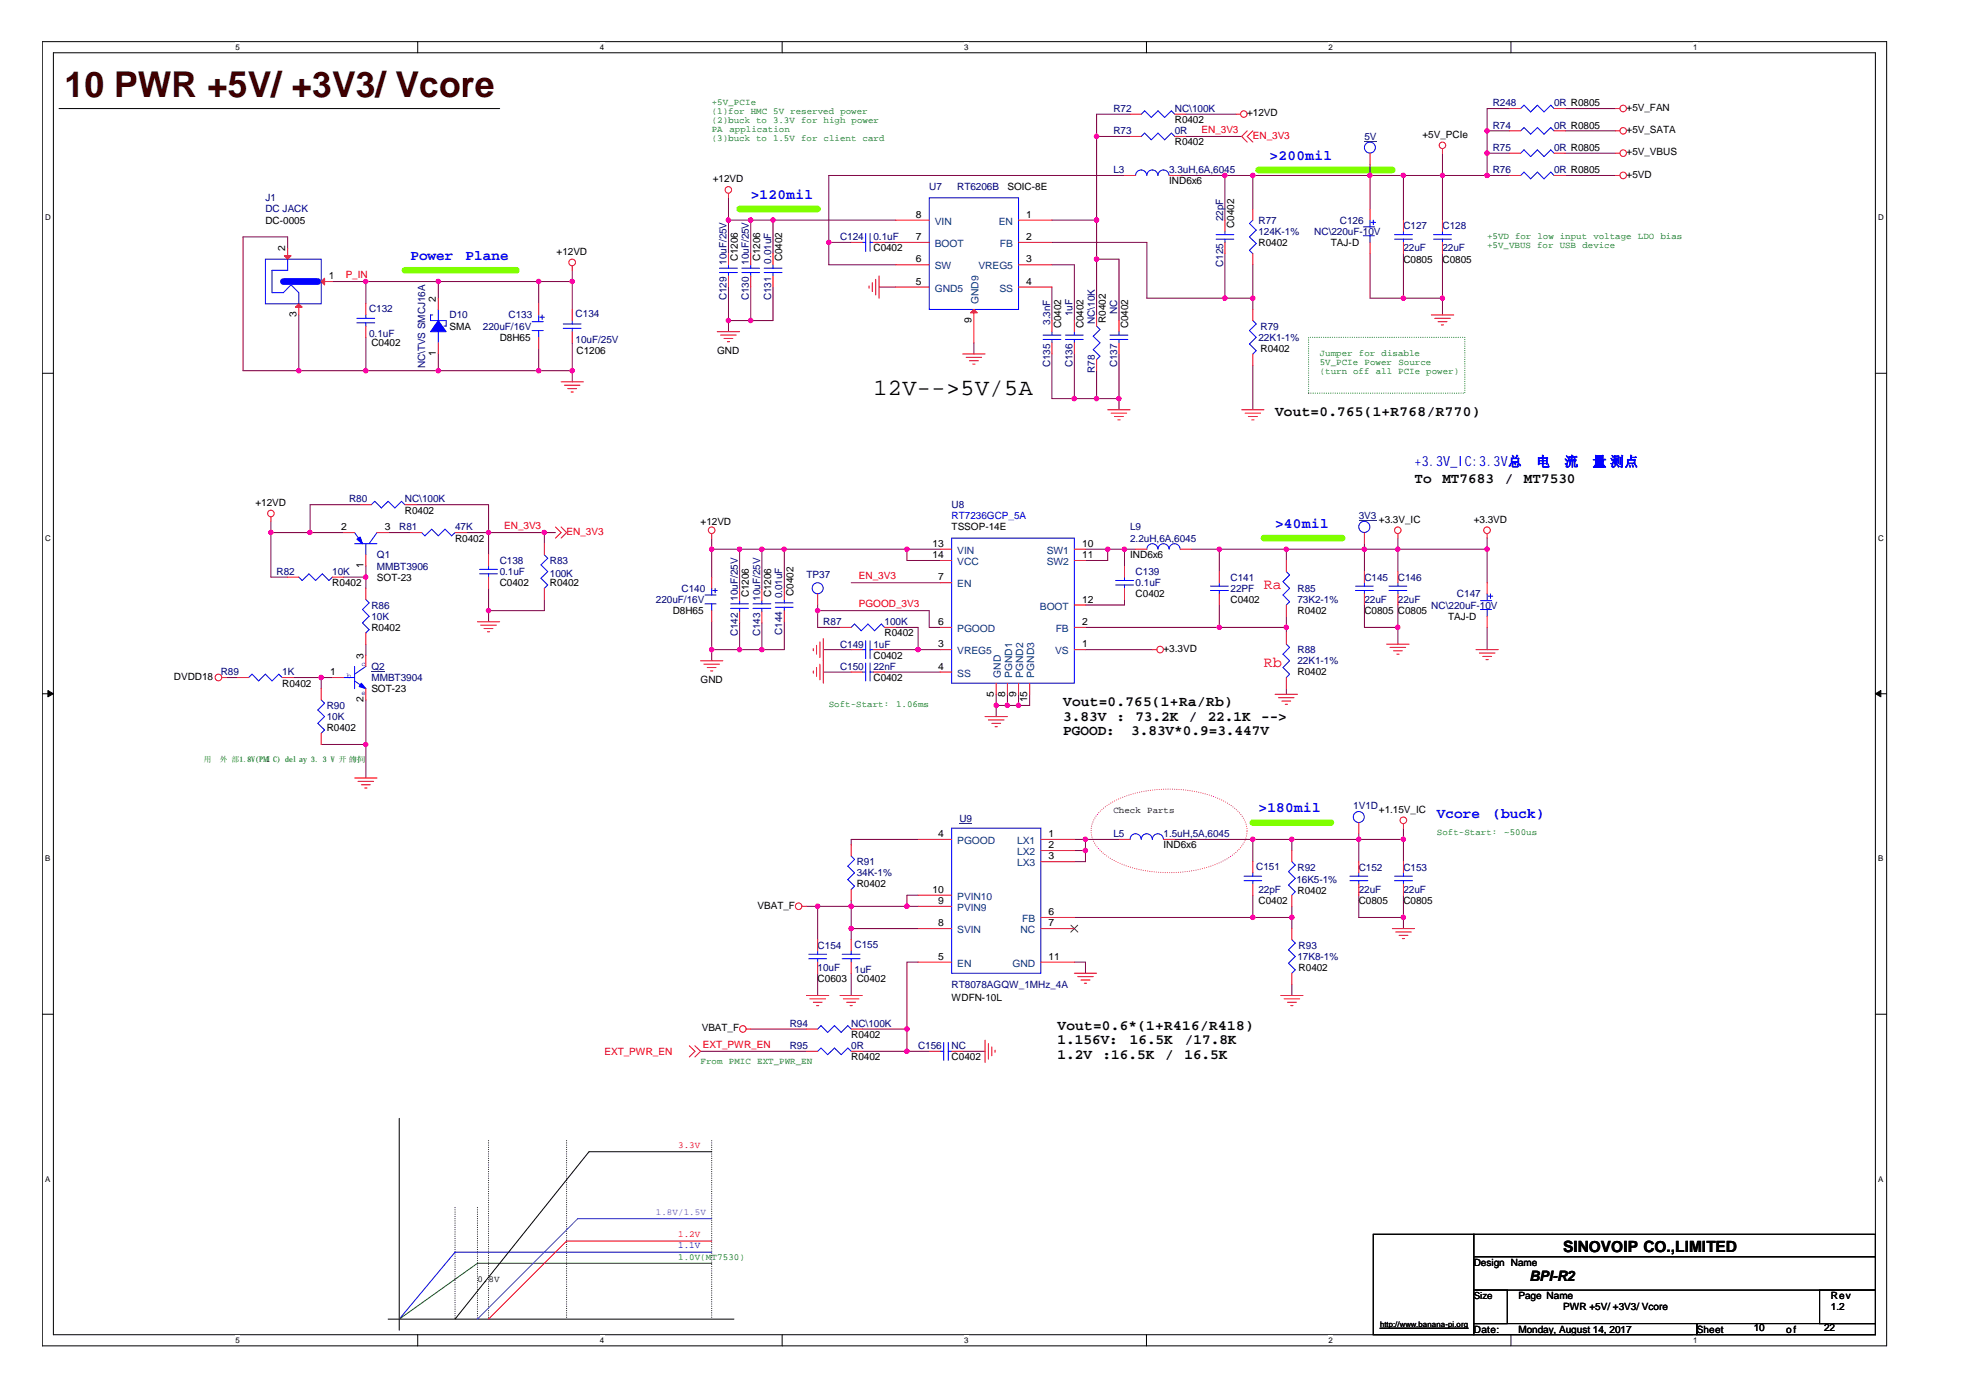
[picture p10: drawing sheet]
<svg xmlns="http://www.w3.org/2000/svg" width="297mm" height="210mm" viewBox="0 0 297 210" stroke-linecap="round" stroke-linejoin="round" font-family="sans-serif">
<path d="M6.3 6.3h277.2v195.9h-277.2zM8 7.9h273.8v192.6h-273.8z" fill="none" stroke="#000" stroke-width=".15"/>
<g fill="#fff">
<path d="M35.4 6.4h.6v1.4h-.6z"/>
<path d="M35.4 200.7h.6v1.4h-.6z"/>
</g>
<path d="M62.8 6.3v1.6M62.8 200.5v1.7" fill="none" stroke="#000" stroke-width=".15"/>
<g fill="#fff">
<path d="M90.1 6.4h.7v1.4h-.7z"/>
<path d="M90.1 200.7h.7v1.4h-.7z"/>
</g>
<path d="M117.5 6.3v1.6M117.5 200.5v1.7" fill="none" stroke="#000" stroke-width=".15"/>
<g fill="#fff">
<path d="M144.9 6.4h.6v1.4h-.6z"/>
<path d="M144.9 200.7h.6v1.4h-.6z"/>
</g>
<path d="M172.3 6.3v1.6M172.3 200.5v1.7" fill="none" stroke="#000" stroke-width=".15"/>
<g fill="#fff">
<path d="M199.6 6.4h.7v1.4h-.7z"/>
<path d="M199.6 200.7h.7v1.4h-.7z"/>
</g>
<path d="M227 6.3v1.6M227 200.5v1.7" fill="none" stroke="#000" stroke-width=".15"/>
<g fill="#fff">
<path d="M254.4 6.4h.6v1.4h-.6z"/>
<path d="M254.4 200.7h.6v1.4h-.6z"/>
<path d="M6.8 32h.8v1.4h-.8z"/>
<path d="M282.2 32h.8v1.4h-.8z"/>
<path d="M6.8 80.1h.8v1.4h-.8z"/>
<path d="M282.2 80.1h.8v1.4h-.8z"/>
</g>
<path d="M6.3 56.1h1.7M281.8 56.1h1.6" fill="none" stroke="#000" stroke-width=".15"/>
<g fill="#fff">
<path d="M6.8 128.3h.8v1.4h-.8z"/>
<path d="M282.2 128.3h.8v1.4h-.8z"/>
</g>
<path d="M6.3 104.2h1.7M281.8 104.2h1.6" fill="none" stroke="#000" stroke-width=".15"/>
<g fill="#000" stroke="#000" stroke-width=".15">
<path d="M7.2 103.8l.8 .4-.8 .5z" fill-rule="evenodd"/>
<path d="M281.8 104.2l.8-.4v.9z" fill-rule="evenodd"/>
</g>
<g fill="#fff">
<path d="M6.8 176.4h.8v1.4h-.8z"/>
<path d="M282.2 176.4h.8v1.4h-.8z"/>
</g>
<g fill="none" stroke="#000" stroke-width=".15">
<path d="M8.9 16.3h66.2M6.3 152.4h1.7M281.8 152.4h1.6M60 168v31.9M106.9 173.1h-18.4l-20.1 25.1M58.3 198.2h52M206.3 185.5h15.1v15h-15.1zM221.4 185.5h60.4v3.3h-60.4zM221.4 188.8h60.4v5h-60.4zM221.4 193.8h5.1v5.1h-5.1zM221.4 198.9h33.6v1.6h-33.6zM255 198.9h26.8v1.6h-26.8z"/>
<path d="M273.4 193.8h8.4v5.1h-8.4z"/>
</g>
<g fill="none" stroke="#00f" stroke-width=".15">
<path d="M109.5 39.8v.5M116.1 39.8v.5M170.6 26.3a.84 .84 0 0 1 .9-.8 .84 .84 0 0 1 .8 .8M171.5 20.5l.5-.5 1 1 1-1 1 1 1-1 .5 .5M172.3 26.3a.83 .83 0 0 1 .8-.8 .83 .83 0 0 1 .9 .8 .84 .84 0 0 1 .8-.8 .84 .84 0 0 1 .8 .8M182.7 35.3h2.7M182.7 35.9h2.7M184 34.7v.6M184 35.9v.5M188.2 33.1l-.5 .5 1 1-1 1 1 1-1 1 .5 .5M204.8 35.4h1.7M204.8 34.1h1.7"/>
<path d="M205.8 33.1v1M205.8 35.4v1M206 33.4h.7M206.3 33.1v.7M209.5 35.3h2.7M209.5 35.9h2.7M210.9 34.7v.6M210.9 35.9v.5M228.5 23l.5-.5 1 1 1-1 1 1 1-1 .5 .5M65 47.3h-.3v.9h2.3v.8h-.3M65.8 46.5v1.7M65.8 49.8v1.7"/>
<path d="M108.1 40.3h2.7M108.1 41h2.7M109.5 41v.5M114.8 40.3h2.7M114.8 41h2.7M116.1 41v.5M188.2 48.2l.5 .5-1 1 1 1-1 1 1 1-.5 .5M55 90.1l.5 .5-1 1 1 1-1 1 1 1-.5 .5M72.1 85.5h2.6M72.1 86.2h2.6M73.4 85v.5M73.4 86.2v.5"/>
<path d="M81.8 83.4l.5 .5-1 1 1 1-1 1 1 1-.5 .5M105.9 90.7h1.7M105.9 89.4h1.7M106.9 88.4v1M106.9 90.7v1.1M107.1 88.7h.7M107.4 88.4v.7M113.1 90.7h2.7M113.1 91.4h2.7M114.5 90.2v.5M114.5 91.4v.5M129.6 97.6h.5"/>
<path d="M130.1 96.3v2.7M130.1 99.6v2.7M130.7 96.3v2.7M130.7 99.6v2.7M130.7 97.6h.5M172.3 82.5a.83 .83 0 0 1 .8-.8 .83 .83 0 0 1 .9 .8 .84 .84 0 0 1 .8-.8 .84 .84 0 0 1 .8 .8M175.7 82.5a.83 .83 0 0 1 .8-.8 .83 .83 0 0 1 .8 .8M181.9 88.7h2.7M181.9 88.1h2.7M183.2 87.6v.5M183.2 88.7v.5M193.3 85.9l.5 .5-1 1 1 1-1 1 1 1-.5 .5"/>
<path d="M193.3 96.8l.5 .5-1 1 1 1-1 1 1 1-.5 .5M208.7 88.7h2.7M208.7 88.1h2.7M210 87.6v.5M210 88.7v.5M37.4 101.8l.5-.5 1 1 1-1 1 1 1-1 .5 .5M51.6 101.8h1.7M53.3 102.3l1.7 1.2M53.3 100.1v3.4M55 100.1l-1.7 1.2M129.6 101h.5M130.7 101h.5"/>
<path d="M169.8 126.1a.83 .83 0 0 1 .8-.8 .83 .83 0 0 1 .8 .8M171.5 126.1a.83 .83 0 0 1 .8-.8 .83 .83 0 0 1 .8 .8M173.1 126.1a.83 .83 0 0 1 .9-.8 .83 .83 0 0 1 .8 .8M202.8 131.6h2.7M202.8 132.3h2.7M204.2 131.1v.5M204.2 132.3v.5M209.5 131.6h2.7M209.5 132.3h2.7M210.9 131.1v.5M210.9 132.3v.5M141.3 158h.5"/>
<path d="M141.8 156.6v2.7M142.5 156.6v2.7M142.5 158h.5M106.9 188.1h-38.5l-8.4 10.1"/>
</g>
<path d="M106.9 189.8h-35.2l-11.7 8.4" fill="none" stroke="#008000" stroke-width=".15"/>
<path d="M73.4 171.4v26.8M85.1 171.4v26.8M106.9 171.4v26.8M68.4 181.4v16.8M71.7 181.4v16.8" fill="none" stroke="#000" stroke-width=".15" stroke-dasharray="0 .3"/>
<path d="M106.9 183.1h-20.1l-15.1 15.1" fill="none" stroke="#8000ff" stroke-width=".15"/>
<g fill="none" stroke="#f00" stroke-width=".15">
<path d="M185.7 17.2h.7M187.4 19.7l-.8 .8 .8 .9M188.2 19.7l-.8 .8 .8 .9M242.7 19.7h.7M242.7 16.3h.7M86 40v.6M109.5 29.1v.6M109.5 38.1v1.7M116.1 38.1v1.7M169 26.4h1.6M169.8 20.5h1.7M175.7 26.4h1.6"/>
<path d="M176.5 20.5h1.7M184 33.1v1.6M184 36.4v1.7M188.2 31.4v1.7M188.2 38.1v1.7M205.8 31.4v1.7M205.8 36.4v1.7M210.9 33.1v1.6M210.9 36.4v1.7M216.7 22.3v.7M226.8 23h1.7M233.5 23h1.7"/>
<path d="M242.7 23h.7M242.7 26.4h.7M65.8 44.8v1.7M65.8 51.5v1.7M84.3 57.4h3.4M84.8 57.9h2.3M85.3 58.4h1.3M85.8 58.9h.3M107.8 49.8h3.3M108.3 50.3h2.3M108.8 50.9h1.3M109.3 51.3h.3"/>
<path d="M109.5 41.5v1.6M116.1 41.5v1.6M130.6 43v.3M131.1 42.5v1.3M131.6 42v2.3M132.1 41.5v3.3M144.7 53.2h3.3M145.2 53.7h2.3M145.6 54.2h1.4M146.2 54.7h.3M188.2 46.5v1.7M188.2 53.2v1.7"/>
<path d="M215.1 47.3h3.3M215.6 47.8h2.3M216.1 48.3h1.3M216.6 48.8h.3M40.7 77.7v.6M83.5 79.2l.8 .8-.8 .8M84.3 79.2l.8 .8-.8 .8M166.4 61.6h3.4M166.9 62.1h2.4M167.4 62.6h1.4M168 63.1h.3M186.6 61.6h3.3"/>
<path d="M187.1 62.1h2.3M187.6 62.6h1.3M188.1 63.1h.3M55 88.4v1.7M55 95.1v1.7M71.7 93.4h3.4M72.2 93.9h2.4M72.7 94.4h1.4M73.2 94.9h.4M73.4 83.4v1.6M73.4 86.7v1.7M81.8 81.7v1.7"/>
<path d="M81.8 88.4v1.7M105.3 99.3h3.3M105.7 99.8h2.4M106.9 80.2v.6M106.9 86.7v1.7M106.9 91.8v1.6M114.5 88.6v1.6M114.5 91.9v1.7M122.2 97.4v.4M122.7 97v1.3M123.2 96.4v2.4M123.2 99.8v2.3"/>
<path d="M123.7 95.9v6.8M127.9 97.6h1.7M131.2 97.6h1.7M170.6 82.5h1.7M173.1 97.6h.7M177.3 82.5h1.7M183.2 85.9v1.7M183.2 89.2v1.7M193.3 84.2v1.7M193.3 90.9v1.7M193.3 95.1v1.7M208.3 96.8h3.4"/>
<path d="M208.9 97.3h2.3M209.4 97.8h1.3M209.9 98.3h.3M210 80.2v.6M210 85.9v1.7M210 89.2v1.7M221.8 97.6h3.3M222.3 98.1h2.3M222.8 98.6h1.3M223.3 99.1h.3M223.4 80.2v.6M33.3 101.8h.7"/>
<path d="M35.7 101.8h1.7M42.4 101.8h1.7M53.3 116.9h3.3M53.8 117.4h2.3M54.3 117.9h1.3M54.8 118.4h.3M106.3 100.3h1.3M106.8 100.8h.3M122.2 100.8v.3M122.7 100.3v1.3M127.9 101h1.7M131.2 101h1.7"/>
<path d="M148 107.7h3.4M148.5 108.2h2.4M149 108.7h1.3M149.5 109.2h.3M191.6 104.3h3.3M192.1 104.8h2.3M192.6 105.3h1.3M193.1 105.8h.3M193.3 101.8v1.7M120.5 136.2h.7M168.1 126.1h1.7M174.8 126.1h1.7"/>
<path d="M204.2 129.5v1.6M204.2 132.8v1.7M209.2 139.5h3.3M210.9 123.8v.6M210.9 129.5v1.6M210.9 132.8v1.7M103.6 157.1l.8 .9-.8 .8M104.4 157.1l.9 .9-.9 .8M112.1 154.6h.7M121.2 149.6h3.3M121.7 150.1h2.3M122.2 150.6h1.3"/>
<path d="M122.7 151.1h.3M126.2 149.6h3.4M126.7 150.1h2.4M127.2 150.6h1.3M127.7 151.1h.4M139.6 158h1.7M143 158h1.7M148 156.3v3.4M148.5 156.8v2.3M149 157.3v1.3M149.5 157.8v.3M161.4 146.2h3.4"/>
<path d="M161.9 146.7h2.4M162.4 147.2h1.4M162.9 147.7h.4M192.4 149.6h3.4M192.9 150.1h2.4M193.4 150.6h1.4M193.9 151.1h.4M209.7 140h2.3M210.2 140.5h1.3M210.7 141h.3M106.9 186.5h-21.8l-11.7 11.7"/>
<circle cx="186.9" cy="17.1" r=".49"/>
<circle cx="243.9" cy="16.3" r=".49"/>
<circle cx="243.9" cy="19.7" r=".49"/>
<circle cx="86" cy="39.4" r=".5"/>
<circle cx="109.4" cy="28.5" r=".49"/>
<circle cx="216.7" cy="21.8" r=".49"/>
<circle cx="243.9" cy="23" r=".49"/>
<circle cx="243.9" cy="26.4" r=".49"/>
<circle cx="40.7" cy="77.2" r=".49"/>
<circle cx="106.9" cy="79.7" r=".5"/>
<circle cx="210" cy="79.7" r=".49"/>
<circle cx="223.4" cy="79.7" r=".5"/>
<circle cx="174.3" cy="97.6" r=".49"/>
<circle cx="32.8" cy="101.8" r=".5"/>
<circle cx="120" cy="136.2" r=".49"/>
<circle cx="210.8" cy="123.3" r=".5"/>
<circle cx="111.6" cy="154.6" r=".49"/>
</g>
<path d="M111.1 31.4h11.8M189.1 25.5h20.1M60.8 40.6h16.8M189.9 80.8h11.8M188.2 123.6h11.8" fill="none" stroke="#80ff00" stroke-width=".99"/>
<path d="M196.6 50.7h23.5v8.4h-23.5z" fill="none" stroke="#008000" stroke-width=".15" stroke-dasharray="0 .3"/>
<path d="M165.5 121.7a15.5 15.5 0 0 1 10.1-3.1 15.6 15.6 0 0 1 10.2 3.1 3.9 3.9 0 0 1 0 6.3 15.5 15.5 0 0 1-10.2 3.1 15.5 15.5 0 0 1-10.1-3.1 3.9 3.9 0 0 1 0-6.3z" fill="none" stroke="#ff0080" stroke-width=".15" stroke-dasharray="0 .3"/>
<g fill="none" stroke="#800040" stroke-width=".15">
<path d="M169.8 17.2h-5v30.1M178.2 17.2h7.5M223.4 19.7h3.4M226.8 16.3h-3.4v10.1M235.2 19.7h7.5M235.2 16.3h7.5M43.2 37.3v-1.7h-6.7v20.1h49.5M109.5 33.1h25.1M109.5 29.7v8.4M112.8 33.1v5M116.1 33.1v5M124.5 36.4h3.4"/>
<path d="M132.9 36.4h1.7M158.1 36.4h14.2v8.4h15.9M158.1 33.1h6.7M158.1 39.8h3.3v8.4M164.8 38.9h3.3v9.3M164.8 20.5h5M169 26.4h-44.5v13.4h10.1M177.3 26.4h49.5M178.2 20.5h8.4M184 26.4v6.7M184 38.1v6.7M188.2 26.4v5"/>
<path d="M188.2 39.8v6.7M205.8 24.7v6.7M205.8 38.1v6.7h10.9M210.9 26.4v6.7M210.9 38.1v6.7M216.7 23v10.1M216.7 38.1v9.2M223.4 23h3.4M235.2 26.4h7.5M235.2 23h7.5M44.9 47.3v8.4M49.9 42.3h36.1"/>
<path d="M55 42.3v3.3M55 50.7v5M65.8 42.3v2.5M65.8 53.2v2.5M80.9 42.3v3.3M80.9 52.4v3.3M86 40.6v5.9M86 51.5v5.9M109.5 43.1v6.7M112.8 43.1v5.1M116.1 43.1v5.1h-6.6M132.1 43.1h2.5"/>
<path d="M146.3 51.5v1.7M158.1 53.2v6.7h10M158.1 43.1v5.1M161.4 53.2v6.7M164.8 55.7v4.2M168.1 53.2v8.4M188.2 54.9v6.7M40.7 78.3v8.4h2.5M54.1 75.8h-7.5v4.2M62.5 75.8h10.9v7.6M40.7 80h10.9M51.6 86.7h3.4"/>
<path d="M55 85v3.4M55 96.8v1.7M58.3 80h3.4M70 80h13.5M73.4 88.4v5M81.8 90.1v1.7h-8.4M81.8 80v1.7M106.9 82.5h34.4M106.9 80.8v5.9M106.9 93.4v5.9M111.1 82.5v6.1M111.1 93.6v4"/>
<path d="M114.5 82.5v6.1M114.5 93.6v4M117.8 93.4v4.2h-10.9M117.8 82.5v5.9M122.9 91.8h16.7v2.5h1.7M122.9 90.9v3.4h3.3M123.7 97.6h4.2M127.9 87.6h13.4M132.9 97.6h8.4M134.6 94.3h3.3v3.3M136.3 82.5v1.7h5M163.1 94.3h30.2"/>
<path d="M163.1 97.6h10M163.1 82.5h7.5M166.4 82.5v1.7h-3.3M169 90.1v.8h-5.9M169 82.5v2.5M179 82.5h44.4M183.2 82.5v3.4M183.2 90.9v3.4M193.3 82.5v1.7M193.3 92.6v2.5M205 90.9v3.4h5M205 81.7v4.2"/>
<path d="M210 80.8v5.1M210 90.9v5.9M223.4 80.8v6.8M223.4 94.3v3.3M34 101.8h1.7M44.1 101.8h5.8M48.3 111.9h6.7M48.3 101.8v1.7M55 105.2v11.7M123.7 101h4.2M132.9 101h8.4M149.7 104.3v3.4"/>
<path d="M151.4 104.3v1.7M153 104.3v1.7M154.7 104.3v1.7h-5M193.3 103.5v.8M121.2 136.2h16.7M122.9 136.2v5M127.9 135.3v5.9M127.9 139.5h10M137.9 126.1h-10v.9M137.9 134.5h-1.6v1.7M161.4 126.1h6.7M161.4 137.9h32.7"/>
<path d="M161.4 127.8h1.7M163.1 126.1v3.4h-1.7M176.5 126.1h34.4M188.2 126.1v3.4M188.2 134.5v3.4M194.1 126.1v1.7M194.1 136.2v3.3M204.2 125.3v4.2M204.2 134.5v3.4h6.7M210.9 124.4v5.1M210.9 134.5v5M105.3 158h15.9"/>
<path d="M112.8 154.6h8.4M122.9 146.2v3.4M127.9 146.2v3.4M129.6 158h10M129.6 154.6h6.7M137.9 144.6h-1.6v13.4M144.7 158h3.3M161.4 144.6h1.7v1.6M194.1 147.9v1.7"/>
</g>
<g fill="#f0f" stroke="#f0f" stroke-width=".15">
<circle cx="164.7" cy="59.9" r=".33"/>
<circle cx="216.7" cy="44.8" r=".32"/>
<circle cx="210.9" cy="44.8" r=".33"/>
<circle cx="116.1" cy="33.1" r=".32"/>
<circle cx="216.7" cy="26.4" r=".32"/>
<circle cx="210.8" cy="26.4" r=".33"/>
<circle cx="164.7" cy="38.9" r=".33"/>
<circle cx="205.8" cy="26.4" r=".32"/>
<circle cx="188.2" cy="26.4" r=".33"/>
<circle cx="124.5" cy="36.4" r=".32"/>
<circle cx="184" cy="44.8" r=".33"/>
<circle cx="188.2" cy="44.8" r=".33"/>
<circle cx="184" cy="26.4" r=".33"/>
<circle cx="161.4" cy="59.9" r=".33"/>
<circle cx="44.9" cy="55.7" r=".32"/>
<circle cx="54.9" cy="55.7" r=".32"/>
<circle cx="80.9" cy="42.3" r=".33"/>
<circle cx="65.8" cy="42.3" r=".32"/>
<circle cx="80.9" cy="55.7" r=".33"/>
<circle cx="65.8" cy="55.7" r=".32"/>
<circle cx="86" cy="55.7" r=".33"/>
<circle cx="86" cy="42.3" r=".33"/>
<circle cx="54.9" cy="42.3" r=".32"/>
<circle cx="168.1" cy="59.9" r=".32"/>
<circle cx="112.8" cy="48.2" r=".33"/>
<circle cx="109.4" cy="48.2" r=".32"/>
<circle cx="112.8" cy="33.1" r=".33"/>
<circle cx="109.4" cy="33.1" r=".32"/>
<circle cx="164.7" cy="33.1" r=".33"/>
<circle cx="164.7" cy="20.5" r=".33"/>
<circle cx="223.4" cy="26.4" r=".33"/>
<circle cx="122.8" cy="91.7" r=".33"/>
<circle cx="137.9" cy="97.6" r=".33"/>
<circle cx="149.7" cy="106" r=".32"/>
<circle cx="183.2" cy="94.3" r=".32"/>
<circle cx="136.3" cy="158" r=".33"/>
<circle cx="136.3" cy="154.6" r=".33"/>
<circle cx="193.2" cy="94.3" r=".32"/>
<circle cx="210" cy="94.3" r=".32"/>
<circle cx="205" cy="82.5" r=".33"/>
<circle cx="193.2" cy="82.5" r=".32"/>
<circle cx="168.9" cy="82.5" r=".33"/>
<circle cx="183.2" cy="82.5" r=".32"/>
<circle cx="46.6" cy="80" r=".32"/>
<circle cx="81.8" cy="80" r=".33"/>
<circle cx="73.4" cy="80" r=".33"/>
<circle cx="48.2" cy="101.8" r=".33"/>
<circle cx="73.4" cy="91.7" r=".33"/>
<circle cx="40.7" cy="80" r=".32"/>
<circle cx="223.4" cy="82.5" r=".33"/>
<circle cx="210" cy="82.5" r=".32"/>
<circle cx="136.3" cy="136.2" r=".33"/>
<circle cx="127.9" cy="136.2" r=".33"/>
<circle cx="127.9" cy="139.5" r=".33"/>
<circle cx="166.4" cy="82.5" r=".32"/>
<circle cx="122.8" cy="136.2" r=".33"/>
<circle cx="54.9" cy="111.9" r=".32"/>
<circle cx="151.3" cy="106" r=".32"/>
<circle cx="153" cy="106" r=".33"/>
<circle cx="54.9" cy="86.7" r=".32"/>
<circle cx="136.3" cy="82.5" r=".33"/>
<circle cx="117.8" cy="82.5" r=".32"/>
<circle cx="114.5" cy="97.6" r=".33"/>
<circle cx="111.1" cy="97.6" r=".33"/>
<circle cx="114.5" cy="82.5" r=".33"/>
<circle cx="111.1" cy="82.5" r=".33"/>
<circle cx="106.9" cy="82.5" r=".33"/>
<circle cx="106.9" cy="97.6" r=".33"/>
<circle cx="223.4" cy="19.7" r=".33"/>
<circle cx="223.4" cy="23" r=".33"/>
<circle cx="194.1" cy="137.8" r=".33"/>
<circle cx="204.1" cy="126.1" r=".32"/>
<circle cx="194.1" cy="126.1" r=".33"/>
<circle cx="163.1" cy="126.1" r=".33"/>
<circle cx="210.9" cy="126.1" r=".33"/>
<circle cx="163.1" cy="127.8" r=".33"/>
<circle cx="210.8" cy="137.8" r=".33"/>
<circle cx="188.2" cy="126.1" r=".33"/>
<circle cx="188.2" cy="137.8" r=".33"/>
</g>
<path d="M207.3 199.6h13.3" fill="none" stroke="#000" stroke-width=".18"/>
<g fill="#00f" stroke="#00f" stroke-width=".15">
<path d="M65.8 48.2l1.2 1.6h-2.3z" fill-rule="evenodd"/>
<path d="M54.3 102.7l.7 .8-1-.3z" fill-rule="evenodd"/>
</g>
<path d="M55.8 100.8h2v.1h-2z" fill="#000080"/>
<g fill="none" stroke="#f00" stroke-width=".15">
<path d="M127.9 36.4h1.7M131.2 36.4h1.7M216.7 33.1v1.6M216.7 36.4v1.7M80.9 45.6v1.7M80.9 50.7v1.7M55 98.5v1.6M61.7 80h1.7M68.4 80h1.6M141.3 97.6h1.7M141.3 94.3h1.7M141.3 87.6h1.7"/>
<path d="M141.3 82.5h1.7M141.3 84.2h1.7M161.4 97.6h1.7M161.4 94.3h1.7M161.4 82.5h1.7M161.4 84.2h1.7M161.4 90.9h1.7M205 85.9v1.7M205 89.2v1.7M49.9 101.8h1.7M55 103.5v1.7M141.3 101h1.7"/>
<path d="M149.7 102.7v1.6M151.4 102.7v1.6M153 102.7v1.6M154.7 102.7v1.6M188.2 129.5v1.6M188.2 132.8v1.7"/>
</g>
<g fill="none" stroke="#00f" stroke-width=".15">
<path d="M129.6 36.4h.5M130.1 35.1v2.7M130.7 35.1v2.7M130.7 36.4h.5M215.4 35.3h2.7M215.4 35.9h2.7M216.7 34.7v.6M216.7 35.9v.5M79.9 49.7h1.7M79.9 48.3h1.7M80.9 47.3v1M80.9 49.7v1"/>
<path d="M81.1 47.7h.7M81.4 47.3v.7M63.4 80l.4 .5 1.1-1 .9 1 1.1-1 1 1 .5-.5M143 80.8h18.4v21.9h-18.4zM203.7 88.1h2.6M203.7 88.7h2.6M205 87.6v.5M205 88.7v.5M186.9 131.6h2.7M186.9 132.3h2.7M188.2 131.1v.5M188.2 132.3v.5"/>
<circle cx="205.8" cy="22.2" r=".83"/>
</g>
<path d="M205 21.2h1.8v.1h-1.8z" fill="#000080"/>
<path d="M205.8 23v1.7M86 46.5v1.7M86 49.8v1.7M54.1 75.8h1.7M60.8 75.8h1.7M43.2 86.7h1.7M49.9 86.7h1.7M126.2 94.3h1.7M132.9 94.3h1.7M169 85v1.7M169 88.4v1.7" fill="none" stroke="#f00" stroke-width=".15"/>
<path d="M84.6 48.7h2.7M84.6 49.3h2.7M86 48.2v.5M86 49.3v.5M55.8 75.8l.5-.5 1 1 1-1 1 1 1-1 .5 .5M44.9 86.7l.5 .5 1-1 1 1 1-1 1 1 .5-.5M127.9 94.3l.5-.5 1 1 1-1 1 1 1-1 .5 .5M167.6 87.2h2.7M167.6 87.9h2.7M169 86.7v.5M169 87.9v.5M143 124.4h13.4v21.8h-13.4z" fill="none" stroke="#00f" stroke-width=".15"/>
<path d="M144.1 123.6h1.9v.1h-1.9z" fill="#000080"/>
<g fill="none" stroke="#f00" stroke-width=".15">
<path d="M169.8 17.2h1.7M176.5 17.2h1.7M226.8 19.7h1.7M226.8 16.3h1.7M233.5 19.7h1.7M233.5 16.3h1.7M43.2 37.3v1.6M112.8 38.1v1.7M134.6 33.1h5M134.6 36.4h5M134.6 39.8h5M153 33.1h5.1"/>
<path d="M153 36.4h5.1M153 39.8h5.1M226.8 26.4h1.7M233.5 26.4h1.7M44.9 45.6v1.7M48.3 42.3h1.6M55 45.6v1.7M55 49v1.7M112.8 41.5v1.6M134.6 43.1h5M146.3 46.5v5M153 43.1h5.1"/>
<path d="M158.1 48.2v1.6M158.1 51.5v1.7M161.4 48.2v1.6M161.4 51.5v1.7M164.8 47.3v1.7M164.8 54v1.7M168.1 48.2v1.6M168.1 51.5v1.7M51.6 80h1.7M55 83.4v1.6M56.6 80h1.7M111.1 88.6v1.6"/>
<path d="M111.1 91.9v1.7M117.8 88.4v1.7M117.8 91.8v1.6M122.9 89.2v1.7M205 80v1.7M223.4 87.6v1.6M223.4 92.6v1.7M48.3 103.5v1.7M48.3 110.2v1.7M127.9 127v1.6M127.9 133.7v1.6M137.9 134.5h5.1"/>
<path d="M137.9 139.5h5.1M137.9 126.1h5.1M137.9 136.2h5.1M156.4 139.5h5M156.4 126.1h5M156.4 127.8h5M156.4 137.9h5M156.4 129.5h5M194.1 127.8v1.7M194.1 134.5v1.7M194.1 139.5v1.7M204.2 123.6v1.7"/>
<path d="M121.2 154.6h1.7M121.2 158h1.7M122.9 141.2v1.7M122.9 144.6v1.6M127.9 141.2v1.7M127.9 144.6v1.6M127.9 154.6h1.7M127.9 158h1.7M137.9 144.6h5.1M156.4 144.6h5M194.1 146.2v1.7"/>
</g>
<path d="M160.9 139l1 1.1M161.9 139l-1 1.1" fill="none" stroke="#804000" stroke-width=".15"/>
<g fill="none" stroke="#00f" stroke-width=".15">
<path d="M171.5 17.2l.5-.5 1 .9 1-.9 1 .9 1-.9 .5 .5M228.5 19.7l.5-.5 1 1 1-1 1 1 1-1 .5 .5M228.5 16.3l.5-.5 1 1 1-1 1 1 1-1 .5 .5M39.9 38.9h8.4v6.7h-8.4zM43.2 38.9v1.7h-2.3v3.4h1.7l1.1-1.2 1.2 1.2v1.6M112.8 39.8v.5M139.6 29.7h13.4v16.8h-13.4zM228.5 26.4l.5-.5 1 1 1-1 1 1 1-1 .5 .5M53.6 47.8h2.7M53.6 48.5h2.7M55 47.3v.5M55 48.5v.5"/>
<path d="M111.5 40.3h2.6M111.5 41h2.6M112.8 41v.5M156.7 51h2.7M156.7 50.3h2.7M158.1 49.8v.5M158.1 51v.5M160.1 51h2.7M160.1 50.3h2.7M161.4 49.8v.5M161.4 51v.5M164.8 49l.5 .5-1 1 1 1-1 1 1 1-.5 .5"/>
<path d="M166.8 51h2.7M166.8 50.3h2.7M168.1 49.8v.5M168.1 51v.5M53.3 80l1.2 1.7M53.3 81.7h3.3M55 81.7v1.7M56.6 80l-1.1 1.7M109.8 90.7h2.7M109.8 91.4h2.7M111.1 90.2v.5M111.1 91.4v.5"/>
<path d="M116.5 91.2h2.7M116.5 90.6h2.7M117.8 90.1v.5M117.8 91.2v.6M222.4 91.6h1.7M222.4 90.2h1.7M223.4 89.2v1M223.4 91.6v1M223.6 89.6h.7M223.9 89.2v.7M48.3 105.2l.5 .5-1 1 1 1-1 1 1 1-.5 .5M127.9 128.6l.5 .5-1 1 1 1-1 1.1 1 1-.5 .5"/>
<path d="M194.1 129.5l.5 .5-1 1 1 1-1 1 1 1-.5 .5M121.5 143.4h2.7M121.5 144.1h2.7M122.9 142.9v.5M122.9 144.1v.5M122.9 154.6l.5-.5 1 1 1-1 1 1 1-1 .5 .5M122.9 158l.5-.5 1 1 1-1 1 1 1-1 .5 .5M126.5 143.4h2.7M126.5 144.1h2.7M127.9 142.9v.5M127.9 144.1v.5M194.1 141.2l.5 .5-1 1 1 1-1 1 1 1-.5 .5"/>
<circle cx="205" cy="79.2" r=".84"/>
<circle cx="122.9" cy="88.4" r=".83"/>
<circle cx="204.2" cy="122.8" r=".83"/>
</g>
<path d="M42.6 42.3h5.2" fill="none" stroke="#00f" stroke-width=".99"/>
<g fill="#f00" stroke="#f00" stroke-width=".15">
<path d="M42.7 38.4h1l-.5 .5z" fill-rule="evenodd"/>
<path d="M48.3 42.3l.5-.5v1z" fill-rule="evenodd"/>
<path d="M44.4 46.2l.5-.6 .5 .6z" fill-rule="evenodd"/>
<path d="M145.8 47l.5-.5 .5 .5z" fill-rule="evenodd"/>
</g>
<path d="M53.6 81l.5-.3 .4 1z" fill-rule="evenodd" fill="#00f" stroke="#00f" stroke-width=".15"/>
<path d="M204.2 78.2h2.6" fill="none" stroke="#000080" stroke-width=".15"/>
<g fill="#f0f" stroke="#f0f" stroke-width=".15">
<circle cx="164.7" cy="59.9" r=".33"/>
<circle cx="216.7" cy="44.8" r=".32"/>
<circle cx="210.9" cy="44.8" r=".33"/>
<circle cx="116.1" cy="33.1" r=".32"/>
<circle cx="216.7" cy="26.4" r=".32"/>
<circle cx="210.8" cy="26.4" r=".33"/>
<circle cx="164.7" cy="38.9" r=".33"/>
<circle cx="205.8" cy="26.4" r=".32"/>
<circle cx="188.2" cy="26.4" r=".33"/>
<circle cx="124.5" cy="36.4" r=".32"/>
<circle cx="184" cy="44.8" r=".33"/>
<circle cx="188.2" cy="44.8" r=".33"/>
<circle cx="184" cy="26.4" r=".33"/>
<circle cx="161.4" cy="59.9" r=".33"/>
<circle cx="44.9" cy="55.7" r=".32"/>
<circle cx="54.9" cy="55.7" r=".32"/>
<circle cx="80.9" cy="42.3" r=".33"/>
<circle cx="65.8" cy="42.3" r=".32"/>
<circle cx="80.9" cy="55.7" r=".33"/>
<circle cx="65.8" cy="55.7" r=".32"/>
<circle cx="86" cy="55.7" r=".33"/>
<circle cx="86" cy="42.3" r=".33"/>
<circle cx="54.9" cy="42.3" r=".32"/>
<circle cx="168.1" cy="59.9" r=".32"/>
<circle cx="112.8" cy="48.2" r=".33"/>
<circle cx="109.4" cy="48.2" r=".32"/>
<circle cx="112.8" cy="33.1" r=".33"/>
<circle cx="109.4" cy="33.1" r=".32"/>
<circle cx="164.7" cy="33.1" r=".33"/>
<circle cx="164.7" cy="20.5" r=".33"/>
<circle cx="223.4" cy="26.4" r=".33"/>
<circle cx="122.8" cy="91.7" r=".33"/>
<circle cx="137.9" cy="97.6" r=".33"/>
<circle cx="149.7" cy="106" r=".32"/>
<circle cx="183.2" cy="94.3" r=".32"/>
<circle cx="136.3" cy="158" r=".33"/>
<circle cx="136.3" cy="154.6" r=".33"/>
<circle cx="193.2" cy="94.3" r=".32"/>
<circle cx="210" cy="94.3" r=".32"/>
<circle cx="205" cy="82.5" r=".33"/>
<circle cx="193.2" cy="82.5" r=".32"/>
<circle cx="168.9" cy="82.5" r=".33"/>
<circle cx="183.2" cy="82.5" r=".32"/>
<circle cx="46.6" cy="80" r=".32"/>
<circle cx="81.8" cy="80" r=".33"/>
<circle cx="73.4" cy="80" r=".33"/>
<circle cx="48.2" cy="101.8" r=".33"/>
<circle cx="73.4" cy="91.7" r=".33"/>
<circle cx="40.7" cy="80" r=".32"/>
<circle cx="223.4" cy="82.5" r=".33"/>
<circle cx="210" cy="82.5" r=".32"/>
<circle cx="136.3" cy="136.2" r=".33"/>
<circle cx="127.9" cy="136.2" r=".33"/>
<circle cx="127.9" cy="139.5" r=".33"/>
<circle cx="166.4" cy="82.5" r=".32"/>
<circle cx="122.8" cy="136.2" r=".33"/>
<circle cx="54.9" cy="111.9" r=".32"/>
<circle cx="151.3" cy="106" r=".32"/>
<circle cx="153" cy="106" r=".33"/>
<circle cx="54.9" cy="86.7" r=".32"/>
<circle cx="136.3" cy="82.5" r=".33"/>
<circle cx="117.8" cy="82.5" r=".32"/>
<circle cx="114.5" cy="97.6" r=".33"/>
<circle cx="111.1" cy="97.6" r=".33"/>
<circle cx="114.5" cy="82.5" r=".33"/>
<circle cx="111.1" cy="82.5" r=".33"/>
<circle cx="106.9" cy="82.5" r=".33"/>
<circle cx="106.9" cy="97.6" r=".33"/>
<circle cx="223.4" cy="19.7" r=".33"/>
<circle cx="223.4" cy="23" r=".33"/>
<circle cx="194.1" cy="137.8" r=".33"/>
<circle cx="204.1" cy="126.1" r=".32"/>
<circle cx="194.1" cy="126.1" r=".33"/>
<circle cx="163.1" cy="126.1" r=".33"/>
<circle cx="210.9" cy="126.1" r=".33"/>
<circle cx="163.1" cy="127.8" r=".33"/>
<circle cx="210.8" cy="137.8" r=".33"/>
<circle cx="188.2" cy="126.1" r=".33"/>
<circle cx="188.2" cy="137.8" r=".33"/>
</g>
<text font-size="5.4" fill="#400000" x="9.7" y="14.6">10 PWR +5V/ +3V3/ Vcore</text>
<text font-size="3.5" x="131.2" y="59.3">12V--&gt;5V/5A</text>
<text font-size="2.3" x="234.8" y="188.1">SINOVOIP CO.,LIMITED</text>
<g font-size="2.2" fill="#00f">
<text x="190.8" y="24">&gt;200mil</text>
<text x="112.8" y="29.8">&gt;120mil</text>
<text x="61.7" y="39.1">Power</text>
<text x="70" y="39.1">Plane</text>
<text x="191.6" y="79.3">&gt;40mil</text>
<text x="189.1" y="122">&gt;180mil</text>
<text x="215.9" y="122.9">Vcore</text>
<text x="224.3" y="122.9">(buck)</text>
</g>
<g font-size="2.2">
<text x="191.6" y="62.5">Vout=0.765(1+R768/R770)</text>
<text x="212.5" y="72.6">To</text>
<text x="216.7" y="72.6">MT7683</text>
<text x="226.1" y="72.6">/</text>
<text x="229" y="72.6">MT7530</text>
<text x="159.7" y="106.1">Vout=0.765(1+Ra/Rb)</text>
<text x="159.7" y="108.3">3.83V :</text>
<text x="159.7" y="110.4">PGOOD:</text>
<text x="170" y="110.4">3.83V*0.9=3.447V</text>
<text x="170.6" y="108.3">73.2K</text>
<text x="178.6" y="108.3">/</text>
<text x="181.4" y="108.3">22.1K</text>
<text x="189.5" y="108.3">--&gt;</text>
<text x="158.9" y="154.7">Vout=0.6*(1+R416/R418)</text>
<text x="158.9" y="156.9">1.156V:</text>
<text x="158.9" y="159.1">1.2V</text>
<text x="165.7" y="159.1">:16.5K</text>
<text x="169.7" y="156.9">16.5K</text>
<text x="175" y="159.1">/</text>
<text x="178" y="159.1">16.5K</text>
<text x="178" y="156.9">/17.8K</text>
<text x="229.8" y="192.5">BPI-R2</text>
</g>
<g font-size="2.2" fill="#f00">
<text x="189.9" y="88.5">Ra</text>
<text x="189.9" y="100.2">Rb</text>
</g>
<g font-size="2.1" fill="#00f">
<text x="212.5" y="70.1">+3.3V_IC:3.3V总</text>
<text x="230.8" y="70.1">电</text>
<text x="235" y="70.1">流</text>
<text x="239.3" y="70.1">量 测点</text>
</g>
<g font-size="1.5" fill="#000080">
<text x="167.3" y="16.8">R72</text>
<text x="176.5" y="16.8">NC\100K</text>
<text x="224.3" y="16">R248</text>
<text x="233.5" y="16">0R R0805</text>
<text x="167.3" y="20.2">R73</text>
<text x="176.5" y="20.2">0R</text>
<text x="205" y="21">5V</text>
<text x="224.3" y="22.7">R75</text>
<text x="224.3" y="19.3">R74</text>
<text x="233.5" y="22.7">0R R0805</text>
<text x="233.5" y="19.3">0R R0805</text>
<text x="139.6" y="28.6">U7</text>
<text x="143.8" y="28.6">RT6206B</text>
<text x="167.3" y="26">L3</text>
<text x="175.7" y="26">3.3uH,6A,6045</text>
<text x="224.3" y="26">R76</text>
<text x="233.5" y="26">0R R0805</text>
<text x="39.9" y="30.2">J1</text>
<text x="39.9" y="31.9">DC JACK</text>
<text x="183.8" y="33.2" transform="rotate(-90 183.8 33.2)">22pF</text>
<text x="189.1" y="33.6">R77</text>
<text x="189.1" y="35.3">124K-1%</text>
<text x="197.5" y="35.3">NC\220uF-10V</text>
<text x="201.3" y="33.6">C126</text>
<text x="210.9" y="34.4">C127</text>
<text x="216.7" y="34.4">C128</text>
<text x="109.2" y="39.8" transform="rotate(-90 109.2 39.8)">10uF/25V</text>
<text x="112.5" y="39.8" transform="rotate(-90 112.5 39.8)">10uF/25V</text>
<text x="115.9" y="39.6" transform="rotate(-90 115.9 39.6)">0.01uF</text>
<text x="126.2" y="36.1">C124</text>
<text x="131.2" y="36.1">0.1uF</text>
<text x="183.8" y="40.1" transform="rotate(-90 183.8 40.1)">C125</text>
<text x="210.9" y="37.8">22uF</text>
<text x="216.7" y="37.8">22uF</text>
<text x="55.5" y="46.8">C132</text>
<text x="67.5" y="47.9">D10</text>
<text x="76.4" y="47.9">C133</text>
<text x="86.5" y="47.7">C134</text>
<text x="109.2" y="45.1" transform="rotate(-90 109.2 45.1)">C129</text>
<text x="112.5" y="45.1" transform="rotate(-90 112.5 45.1)">C130</text>
<text x="115.9" y="45.1" transform="rotate(-90 115.9 45.1)">C131</text>
<text x="161.1" y="47.5" transform="rotate(-90 161.1 47.5)">1uF</text>
<text x="167.8" y="47.2" transform="rotate(-90 167.8 47.2)">NC</text>
<text x="55.5" y="50.7">0.1uF</text>
<text x="72.6" y="49.5">220uF/16V</text>
<text x="86.5" y="51.5">10uF/25V</text>
<text x="157.8" y="48.8" transform="rotate(-90 157.8 48.8)">3.3nF</text>
<text x="164.5" y="48.7" transform="rotate(-90 164.5 48.7)">NC\10K</text>
<text x="189.1" y="51.2">22K1-1%</text>
<text x="189.4" y="49.5">R79</text>
<text x="63.9" y="55.4" transform="rotate(-90 63.9 55.4)">NC\TVS SMCJ16A</text>
<text x="157.8" y="55.2" transform="rotate(-90 157.8 55.2)">C135</text>
<text x="161.1" y="55.2" transform="rotate(-90 161.1 55.2)">C136</text>
<text x="164.5" y="56" transform="rotate(-90 164.5 56)">R78</text>
<text x="167.8" y="55.2" transform="rotate(-90 167.8 55.2)">C137</text>
<text x="52.5" y="75.5">R80</text>
<text x="60.8" y="75.5">NC\100K</text>
<text x="143" y="76.3">U8</text>
<text x="56.6" y="83.9">Q1</text>
<text x="60" y="79.7">R81</text>
<text x="68.4" y="79.7">47K</text>
<text x="169.8" y="79.7">L9</text>
<text x="169.8" y="81.4">2.2uH,6A,6045</text>
<text x="204.2" y="78">3V3</text>
<text x="41.6" y="86.4">R82</text>
<text x="49.9" y="86.4">10K</text>
<text x="56.6" y="85.6">MMBT3906</text>
<text x="75.1" y="84.7">C138</text>
<text x="75.1" y="86.4">0.1uF</text>
<text x="82.6" y="84.7">R83</text>
<text x="82.6" y="86.7">100K</text>
<text x="102.4" y="88.9">C140</text>
<text x="117.5" y="89.9" transform="rotate(-90 117.5 89.9)">0.01uF</text>
<text x="121.2" y="86.9">TP37</text>
<text x="170.6" y="86.4">C139</text>
<text x="170.6" y="88.1">0.1uF</text>
<text x="184.9" y="87.2">C141</text>
<text x="184.9" y="88.9">22PF</text>
<text x="194.9" y="88.9">R85</text>
<text x="205" y="87.2">C145</text>
<text x="210" y="87.2">C146</text>
<text x="218.9" y="89.8">C147</text>
<text x="55.8" y="91.4">R86</text>
<text x="55.8" y="93.1">10K</text>
<text x="98.6" y="90.6">220uF/16V</text>
<text x="110.8" y="95.6" transform="rotate(-90 110.8 95.6)">C142</text>
<text x="110.8" y="90.2" transform="rotate(-90 110.8 90.2)">10uF/25V</text>
<text x="114.2" y="95.6" transform="rotate(-90 114.2 95.6)">C143</text>
<text x="114.2" y="90.2" transform="rotate(-90 114.2 90.2)">10uF/25V</text>
<text x="117.5" y="95.4" transform="rotate(-90 117.5 95.4)">C144</text>
<text x="123.7" y="94">R87</text>
<text x="132.9" y="94">100K</text>
<text x="194.9" y="90.6">73K2-1%</text>
<text x="205" y="90.6">22uF</text>
<text x="210" y="90.6">22uF</text>
<text x="215.1" y="91.4">NC\220uF-10V</text>
<text x="33.2" y="101.5">R89</text>
<text x="42.4" y="101.5">1K</text>
<text x="55.8" y="100.6">Q2</text>
<text x="126.2" y="100.6">C150</text>
<text x="126.2" y="97.3">C149</text>
<text x="131.2" y="100.6">22nF</text>
<text x="131.2" y="97.3">1uF</text>
<text x="194.9" y="98.1">R88</text>
<text x="194.9" y="99.8">22K1-1%</text>
<text x="49.1" y="106.5">R90</text>
<text x="55.8" y="102.3">MMBT3904</text>
<text x="49.1" y="108.2">10K</text>
<text x="144.1" y="123.5">U9</text>
<text x="167.3" y="125.8">L5</text>
<text x="174.8" y="125.8">1.5uH,5A,6045</text>
<text x="203.3" y="121.6">1V1D</text>
<text x="128.7" y="130">R91</text>
<text x="128.7" y="131.7">34K-1%</text>
<text x="188.7" y="130.7">C151</text>
<text x="194.9" y="130.8">R92</text>
<text x="204.2" y="130.8">C152</text>
<text x="210.9" y="130.8">C153</text>
<text x="189.1" y="134.2">22pF</text>
<text x="194.8" y="132.7">16K5-1%</text>
<text x="204.2" y="134.2">22uF</text>
<text x="210.9" y="134.2">22uF</text>
<text x="122.9" y="142.6">C154</text>
<text x="128.4" y="142.4">C155</text>
<text x="195.1" y="142.6">R93</text>
<text x="122.9" y="145.9">10uF</text>
<text x="128.4" y="146.3">1uF</text>
<text x="143" y="148.4">RT8078AGQW_1MHz_4A</text>
<text x="194.9" y="144.2">17K8-1%</text>
<text x="118.7" y="154.3">R94</text>
<text x="127.9" y="154.3">NC\100K</text>
<text x="118.7" y="157.6">R95</text>
<text x="127.9" y="157.6">0R</text>
<text x="137.9" y="157.6">C156</text>
<text x="143" y="157.6">NC</text>
</g>
<g font-size="1.5">
<text x="187.4" y="17.5">+12VD</text>
<text x="244.4" y="16.7">+5V_FAN</text>
<text x="176.5" y="21.9">R0402</text>
<text x="176.5" y="18.5">R0402</text>
<text x="213.7" y="20.7">+5V_PCIe</text>
<text x="244.4" y="23.4">+5V_VBUS</text>
<text x="244.4" y="20">+5V_SATA</text>
<text x="107.1" y="27.4">+12VD</text>
<text x="151.4" y="28.6">SOIC-8E</text>
<text x="175.7" y="27.7">IND6x6</text>
<text x="244.4" y="26.7">+5VD</text>
<text x="39.9" y="33.6">DC-0005</text>
<text x="137.6" y="32.7">8</text>
<text x="154.2" y="32.7">1</text>
<text x="185.4" y="34.2" transform="rotate(-90 185.4 34.2)">C0402</text>
<text x="42.9" y="37.8" transform="rotate(-90 42.9 37.8)">2</text>
<text x="49.4" y="41.9">1</text>
<text x="83.6" y="38.3">+12VD</text>
<text x="110.8" y="39.3" transform="rotate(-90 110.8 39.3)">C1206</text>
<text x="114.2" y="39.3" transform="rotate(-90 114.2 39.3)">C1206</text>
<text x="117.5" y="39.3" transform="rotate(-90 117.5 39.3)">C0402</text>
<text x="131.2" y="37.8">C0402</text>
<text x="137.6" y="39.4">6</text>
<text x="137.6" y="36.1">7</text>
<text x="154.2" y="36.1">2</text>
<text x="154.2" y="39.4">3</text>
<text x="189.1" y="36.9">R0402</text>
<text x="200" y="36.9">TAJ-D</text>
<text x="210.9" y="39.5">C0805</text>
<text x="216.7" y="39.5">C0805</text>
<text x="44.5" y="47.7" transform="rotate(-90 44.5 47.7)">3</text>
<text x="65.5" y="45.3" transform="rotate(-90 65.5 45.3)">2</text>
<text x="137.6" y="42.8">5</text>
<text x="154.2" y="42.8">4</text>
<text x="55.8" y="52">C0402</text>
<text x="65.5" y="53.5" transform="rotate(-90 65.5 53.5)">1</text>
<text x="67.5" y="49.5">SMA</text>
<text x="75.1" y="51.2">D8H65</text>
<text x="86.6" y="53.2">C1206</text>
<text x="107.8" y="53.2">GND</text>
<text x="146" y="48.5" transform="rotate(-90 146 48.5)">9</text>
<text x="159.4" y="49.3" transform="rotate(-90 159.4 49.3)">C0402</text>
<text x="162.8" y="49.3" transform="rotate(-90 162.8 49.3)">C0402</text>
<text x="166.2" y="48.5" transform="rotate(-90 166.2 48.5)">R0402</text>
<text x="169.5" y="49.3" transform="rotate(-90 169.5 49.3)">C0402</text>
<text x="189.4" y="52.9">R0402</text>
<text x="38.4" y="76">+12VD</text>
<text x="60.8" y="77.2">R0402</text>
<text x="51.3" y="79.7">2</text>
<text x="57.8" y="79.7">3</text>
<text x="68.4" y="81.4">R0402</text>
<text x="105.3" y="78.9">+12VD</text>
<text x="140.1" y="82.2">13</text>
<text x="140.1" y="83.9">14</text>
<text x="143" y="79.7">TSSOP-14E</text>
<text x="162.6" y="82.2">10</text>
<text x="162.6" y="83.9">11</text>
<text x="169.8" y="83.9">IND6x6</text>
<text x="207.2" y="78.5">+3.3V_IC</text>
<text x="221.4" y="78.5">+3.3VD</text>
<text x="49.9" y="88.1">R0402</text>
<text x="54.6" y="85.4" transform="rotate(-90 54.6 85.4)">1</text>
<text x="56.6" y="87.2">SOT-23</text>
<text x="75.1" y="88.1">C0402</text>
<text x="82.6" y="88.1">R0402</text>
<text x="112.5" y="89.7" transform="rotate(-90 112.5 89.7)">C1206</text>
<text x="115.9" y="89.7" transform="rotate(-90 115.9 89.7)">C1206</text>
<text x="119.2" y="89.6" transform="rotate(-90 119.2 89.6)">C0402</text>
<text x="141" y="87.2">7</text>
<text x="170.6" y="89.8">C0402</text>
<text x="55.8" y="94.8">R0402</text>
<text x="101.1" y="92.3">D8H65</text>
<text x="132.9" y="95.6">R0402</text>
<text x="141" y="93.9">6</text>
<text x="162.6" y="93.9">2</text>
<text x="162.6" y="90.5">12</text>
<text x="184.9" y="90.6">C0402</text>
<text x="194.9" y="92.3">R0402</text>
<text x="205" y="92.3">C0805</text>
<text x="210" y="92.3">C0805</text>
<text x="217.6" y="93.1">TAJ-D</text>
<text x="49.6" y="101.4">1</text>
<text x="54.6" y="99" transform="rotate(-90 54.6 99)">3</text>
<text x="131.2" y="99">C0402</text>
<text x="141" y="97.3">3</text>
<text x="141" y="100.6">4</text>
<text x="162.6" y="97.3">1</text>
<text x="174.8" y="98">+3.3VD</text>
<text x="194.9" y="101.5">R0402</text>
<text x="26.1" y="102.2">DVDD18</text>
<text x="42.4" y="103.2">R0402</text>
<text x="54.6" y="105.5" transform="rotate(-90 54.6 105.5)">2</text>
<text x="55.8" y="104">SOT-23</text>
<text x="105.3" y="102.7">GND</text>
<text x="131.2" y="102.3">C0402</text>
<text x="149.3" y="104.7" transform="rotate(-90 149.3 104.7)">5</text>
<text x="151" y="104.7" transform="rotate(-90 151 104.7)">8</text>
<text x="152.7" y="104.7" transform="rotate(-90 152.7 104.7)">9</text>
<text x="154.3" y="105.5" transform="rotate(-90 154.3 105.5)">15</text>
<text x="49.1" y="109.9">R0402</text>
<text x="141" y="125.8">4</text>
<text x="157.5" y="125.8">1</text>
<text x="207.2" y="122.1">+1.15V_IC</text>
<text x="157.5" y="127.4">2</text>
<text x="157.5" y="129.1">3</text>
<text x="174.8" y="127.5">IND6x6</text>
<text x="113.8" y="136.5">VBAT_F</text>
<text x="128.7" y="133.3">R0402</text>
<text x="140.1" y="134.1">10</text>
<text x="141" y="135.8">9</text>
<text x="157.5" y="137.5">6</text>
<text x="189.1" y="135.9">C0402</text>
<text x="194.9" y="134.3">R0402</text>
<text x="204.2" y="135.9">C0805</text>
<text x="210.9" y="135.9">C0805</text>
<text x="141" y="139.2">8</text>
<text x="157.5" y="139.2">7</text>
<text x="122.9" y="147.6">C0603</text>
<text x="128.7" y="147.6">C0402</text>
<text x="141" y="144.2">5</text>
<text x="157.5" y="144.2">11</text>
<text x="195.1" y="145.9">R0402</text>
<text x="105.4" y="155">VBAT_F</text>
<text x="127.9" y="156">R0402</text>
<text x="143" y="150.4">WDFN-10L</text>
<text x="127.9" y="159.3">R0402</text>
<text x="143" y="159.3">C0402</text>
<text x="221.4" y="190.2">Design Name</text>
<text x="221.4" y="195.1">Size</text>
<text x="228.1" y="195.2">Page Name</text>
<text x="234.8" y="196.9">PWR +5V/ +3V3/ Vcore</text>
<text x="275.1" y="196.9">1.2</text>
<text x="275.1" y="195.2">Rev</text>
<text x="221.4" y="200.2">Date:</text>
<text x="228.1" y="200.2">Monday, August 14, 2017</text>
<text x="255" y="200.2">Sheet</text>
<text x="263.5" y="200.1">10</text>
<text x="268.4" y="200.2">of</text>
<text x="274.1" y="200.1">22</text>
</g>
<g font-size="1.5" fill="#f00">
<text x="180.5" y="20">EN_3V3</text>
<text x="188.2" y="20.8">EN_3V3</text>
<text x="51.9" y="41.8">P_IN</text>
<text x="75.8" y="79.5">EN_3V3</text>
<text x="85.1" y="80.4">EN_3V3</text>
<text x="129.1" y="87">EN_3V3</text>
<text x="129.1" y="91.2">PGOOD_3V3</text>
<text x="90.8" y="158.5">EXT_PWR_EN</text>
<text x="105.6" y="157.4">EXT_PWR_EN</text>
</g>
<g font-size="1.5" fill="#004080">
<text x="140.5" y="33.8">VIN</text>
<text x="150.1" y="33.8">EN</text>
<text x="140.5" y="40.5">SW</text>
<text x="140.5" y="37.1">BOOT</text>
<text x="147" y="40.5">VREG5</text>
<text x="150.2" y="37.1">FB</text>
<text x="140.5" y="43.8">GND5</text>
<text x="147" y="45.6" transform="rotate(-90 147 45.6)">GND9</text>
<text x="150.2" y="43.8">SS</text>
<text x="143.8" y="83.2">VIN</text>
<text x="157.3" y="83.2">SW1</text>
<text x="143.8" y="88.2">EN</text>
<text x="143.8" y="84.9">VCC</text>
<text x="157.3" y="84.9">SW2</text>
<text x="143.8" y="94.9">PGOOD</text>
<text x="156.3" y="91.6">BOOT</text>
<text x="158.6" y="94.9">FB</text>
<text x="143.8" y="98.3">VREG5</text>
<text x="143.8" y="101.7">SS</text>
<text x="150.4" y="101.8" transform="rotate(-90 150.4 101.8)">GND</text>
<text x="152.1" y="101.8" transform="rotate(-90 152.1 101.8)">PGND1</text>
<text x="153.7" y="101.8" transform="rotate(-90 153.7 101.8)">PGND2</text>
<text x="155.4" y="101.8" transform="rotate(-90 155.4 101.8)">PGND3</text>
<text x="158.5" y="98.3">VS</text>
<text x="143.8" y="126.8">PGOOD</text>
<text x="152.8" y="126.8">LX1</text>
<text x="152.8" y="128.5">LX2</text>
<text x="152.8" y="130.1">LX3</text>
<text x="143.8" y="135.2">PVIN10</text>
<text x="143.8" y="136.9">PVIN9</text>
<text x="143.8" y="140.2">SVIN</text>
<text x="153.3" y="140.2">NC</text>
<text x="153.6" y="138.5">FB</text>
<text x="143.8" y="145.2">EN</text>
<text x="152.1" y="145.2">GND</text>
</g>
<text font-size="1.5" fill="#00f" x="143" y="78">RT7236GCP_5A</text>
<g font-size="1.4" fill="#008000">
<text x="106.9" y="15.7">+5V_PCIe</text>
<text x="106.9" y="17.1">(1)for HMC 5V reserved power</text>
<text x="106.9" y="18.5">(2)buck to 3.3V for high power</text>
<text x="106.9" y="19.9">PA</text>
<text x="106.9" y="21.2">(3)buck to 1.5V for client card</text>
<text x="109.6" y="19.9">application</text>
<text x="223.4" y="35.8">+5VD for low input voltage LDO bias</text>
<text x="223.4" y="37.2">+5V_VBUS for USB device</text>
<text x="198.3" y="53.5">Jumper for disable</text>
<text x="198.3" y="54.8">5V_PCIe Power Source</text>
<text x="198.3" y="56.2">(turn off all PCIe power)</text>
<text x="124.5" y="106.3">Soft-Start:</text>
<text x="134.6" y="106.3">1.06ms</text>
<text x="215.9" y="125.5">Soft-Start:</text>
<text x="226" y="125.5">~500us</text>
<text x="105.3" y="159.9">From PMIC EXT_PWR_EN</text>
<text x="101.9" y="189.2">1.0V(MT7530)</text>
</g>
<g font-size="1.4">
<text x="167.3" y="122.2">Check Parts</text>
<text x="71.7" y="192.6">0.8V</text>
</g>
<g font-size="1.4" fill="#f00">
<text x="101.9" y="172.5">3.3V</text>
<text x="101.9" y="185.9">1.2V</text>
</g>
<text font-size="1.4" fill="#8000ff" x="98.6" y="182.5">1.8V/1.5V</text>
<text font-size="1.4" fill="#00f" x="101.9" y="187.6">1.1V</text>
<g font-size="1.2">
<text x="35.4" y="7.5">5</text>
<text x="90.1" y="7.5">4</text>
<text x="144.9" y="7.5">3</text>
<text x="199.6" y="7.5">2</text>
<text x="254.4" y="7.5">1</text>
<text x="6.8" y="33.1">D</text>
<text x="282.2" y="33.1">D</text>
<text x="6.8" y="81.2">C</text>
<text x="282.2" y="81.2">C</text>
<text x="6.8" y="129.4">B</text>
<text x="282.2" y="129.4">B</text>
<text x="6.8" y="177.5">A</text>
<text x="282.2" y="177.5">A</text>
<text x="35.4" y="201.8">5</text>
<text x="90.1" y="201.8">4</text>
<text x="144.9" y="201.8">3</text>
<text x="199.6" y="201.8">2</text>
<text x="207.3" y="199.4">http://www.banana-pi.org</text>
<text x="254.4" y="201.8">1</text>
</g>
<g font-size="1.2" fill="#008000">
<text x="30.6" y="114.5">用</text>
<text x="33" y="114.5">外 部1.8V(PMI C) del ay 3. 3 V 开 的时间</text>
</g>
<g font-size="1.1" fill="#00f">
<text x="52.1" y="101.9">b</text>
<text x="54.3" y="100">c</text>
<text x="54.3" y="104.4">e</text>
</g>
</svg>
